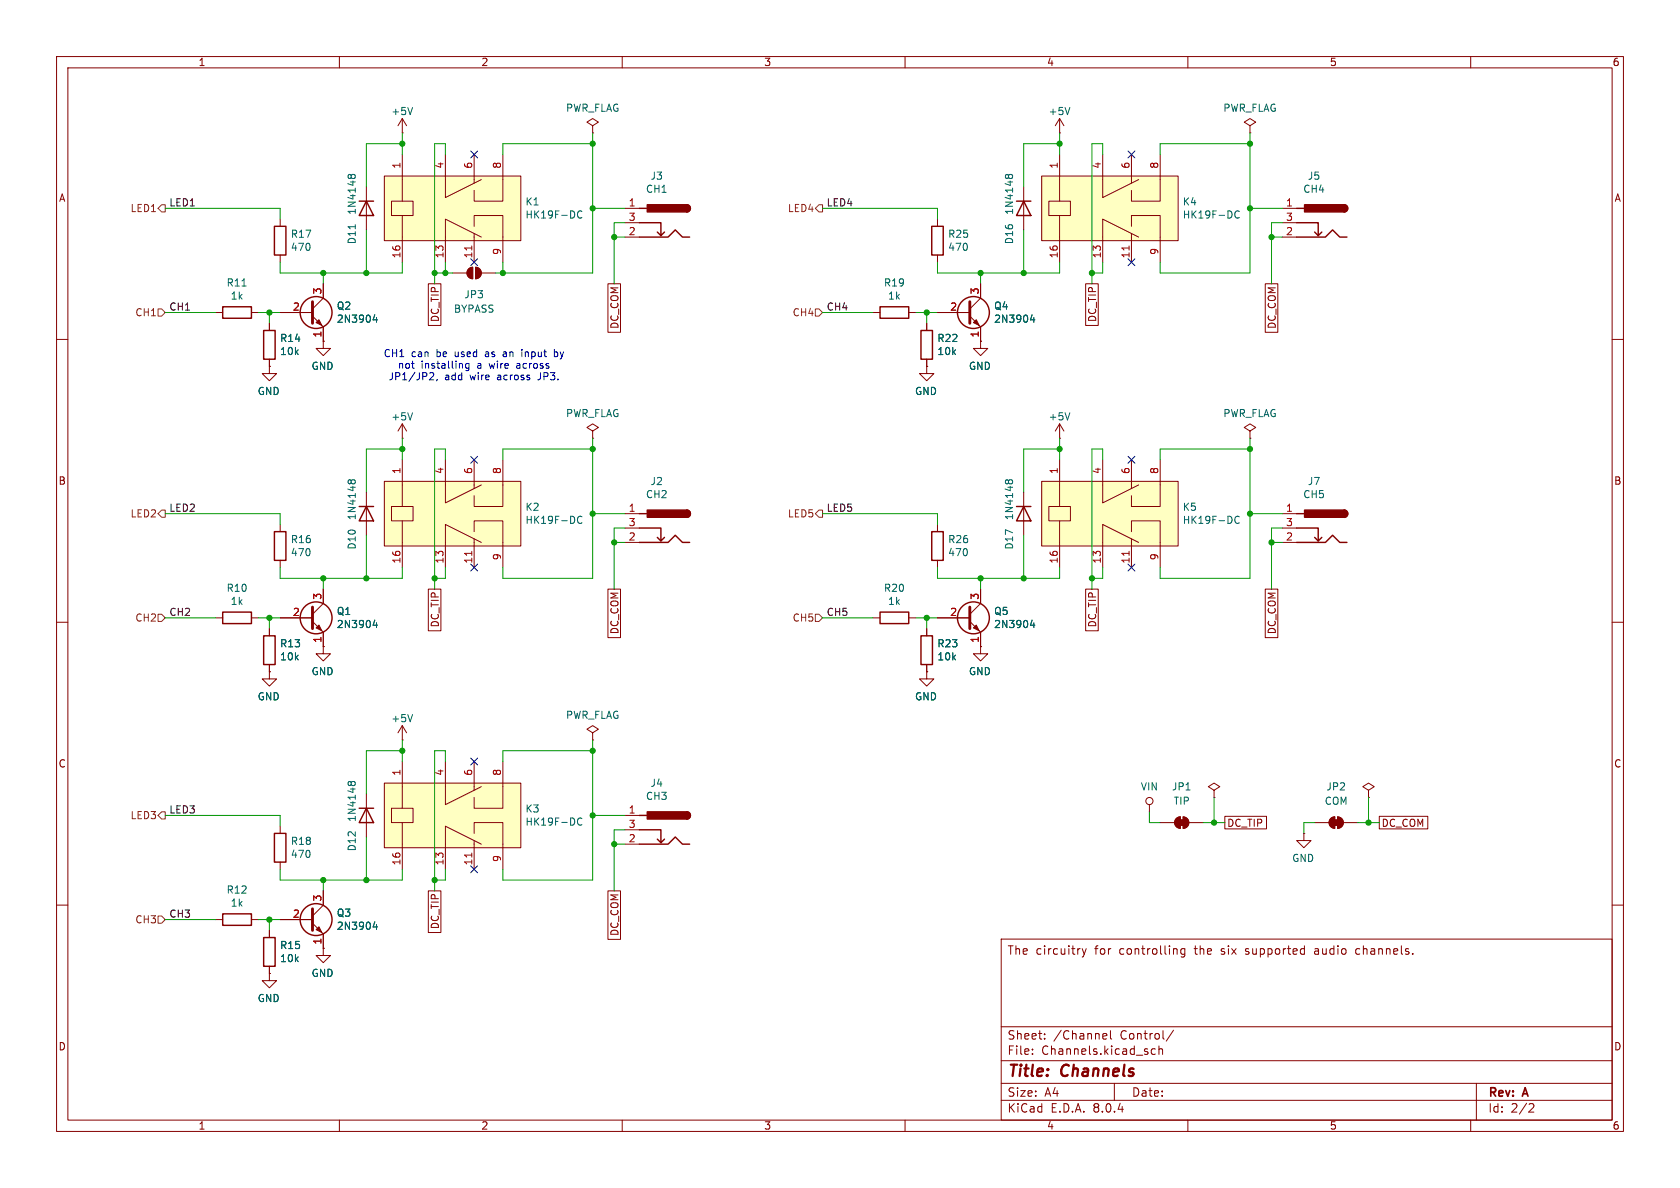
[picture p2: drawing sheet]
<svg xmlns="http://www.w3.org/2000/svg" width="297mm" height="210mm" viewBox="0 0 297 210" stroke-linecap="round" stroke-linejoin="round" font-family="sans-serif">
<g fill="none" stroke="#840000" stroke-width=".18">
<path d="M10 10h277v190h-277zM12 12h273v186h-273zM60 10v2M110 10v2M160 10v2M210 10v2M260 10v2M10 60h2M285 60h2M10 110h2M49.5 109.2h5.7M55.2 109.9l1.9 1.9v2.5"/>
<path d="M57.1 104.1v2.6l-1.9 1.9M285 110h2M10 160h2M285 160h2M57.1 167.6v1.3h-1.2l1.2 1.3 1.3-1.3h-1.3M57.1 167.6h.1M177 166h108v32h-108zM191.3 167.7l.4 1M191.7 168.7l-.2 .4-.2 .1M192 167.7l-.3 1M209.5 167.7v1.2l-.3 .3-.4-.1M209.5 167.8l-.5-.1-.3 .3v.4l.2 .2h.6"/>
<path d="M232.5 168.2v.4M240 167.7l-.3 .3v.4l.3 .3M60 198v2M110 198v2M160 198v2M177 194.5h108M177 191.5h108M177 187.5h108M177 181.5h108M182.5 186.3v.1M182.5 185.5v.1M184.7 183.6v.1"/>
<path d="M184.7 182.8v.1M195.2 182.7l.4 .1 .1 .3-.7 .1M195.6 183.6l-.4 .1M196.3 182.2v1.3l.2 .2M197 191.5v3M204.2 185.5l-.4-.1-.3 .3v.4l.2 .2h.5M204.9 185.5l.2-.1 .4 .1v.9M204.9 184.9v1.5M207.5 182.1l-1.3 2M210 198v2M260 198v2M261 191.5v6.5"/>
<path d="M270.5 195.1l.5 .1 .2 .3-1 1.1h1"/>
</g>
<path d="M55.2 107.3v3.8" fill="none" stroke="#840000" stroke-width=".51"/>
<path d="M55.9 111l.5-.5 .5 1z" fill="#840000" stroke="#840000" stroke-width=".18"/>
<circle cx="55.9" cy="109.2" r="2.82" fill="none" stroke="#840000" stroke-width=".25"/>
<path d="M66.3 109.6l-.3 .9h.7M66.6 110.1v.8" fill="none" stroke="#006464" stroke-width=".18"/>
<path d="M67.9 31.1h24.2v11.4h-24.2z" fill="#ffffc2"/>
<g fill="none" stroke="#840000" stroke-width=".18">
<path d="M67.9 31.1h24.2v11.4h-24.2zM69.2 35.6h3.8v2.5h-3.8zM71.1 27.3v8.3M71.1 38.1v8.3M78.7 27.3v7.6l6.4-3.1M83.8 27.3v5.1M88.9 27.3v8.3h-5.1v-1.9M83.8 40v-1.9h5.1v8.3M83.8 41.3v5.1M85.1 41.9l-6.4-3.2v7.7M165.7 55.2h5.7M171.4 55.9l2 1.9v2.5"/>
<path d="M173.4 50.2v2.5l-2 1.9M104.8 76.2l1-.6-1-.7-1 .7 1 .6v1.3M104.8 77.5h.1M47.6 118.7v1.3h-1.2l1.2 1.3 1.3-1.3h-1.3M47.6 118.7h.1"/>
</g>
<path d="M83.4 43.5v.7" fill="none" stroke="#a90000" stroke-width=".18"/>
<path d="M102.9 37.4a.6 .6 0 0 0-.9 .4 .6 .6 0 0 0 .6 .8l.3-.2M182.5 55.6l-.3 .9h.7M182.8 56.1v.9" fill="none" stroke="#006464" stroke-width=".18"/>
<path d="M171.4 53.3v3.9" fill="none" stroke="#840000" stroke-width=".51"/>
<path d="M172.1 57l.5-.5 .5 1z" fill="#840000" stroke="#840000" stroke-width=".18"/>
<circle cx="172.1" cy="55.2" r="2.82" fill="none" stroke="#840000" stroke-width=".25"/>
<path d="M67.9 138.4h24.2v11.5h-24.2z" fill="#ffffc2"/>
<g fill="none" stroke="#840000" stroke-width=".18">
<path d="M49.5 92.7v1.3M49.5 99.1v1.2M67.9 138.4h24.2v11.5h-24.2zM71.1 134.6v8.3M78.7 134.6v7.6l6.4-3.1M83.8 134.6v5.1M88.9 134.6v8.3h-5.1v-1.9M64.8 140.3v7.7M69.2 142.9h3.8v2.5h-3.8zM71.1 145.4v8.3M83.8 147.3v-1.9h5.1v8.3M83.8 148.6v5.1"/>
<path d="M85.1 149.2l-6.4-3.1v7.6"/>
</g>
<path d="M83.4 150.8v.7" fill="none" stroke="#a90000" stroke-width=".18"/>
<path d="M62.1 138.6l-.1 .2M62.1 138.4l-.3-.3-.1 .1-.2 .2 .1 .4M62.1 138.4l.2-.3 .4 .1 .1 .2-.1 .4M62.1 138.4v.2M62.1 138.6v.2M102.9 144.7a.6 .6 0 0 0-.9 .4 .6 .6 0 0 0 .6 .8l.3-.2" fill="none" stroke="#006464" stroke-width=".18"/>
<path d="M48.5 94h2v5.1h-2zM63.5 142.9h2.5M64.8 142.9l1.2 2.5h-2.5z" fill="none" stroke="#840000" stroke-width=".25"/>
<path d="M67.9 85.1h24.2v11.4h-24.2z" fill="#ffffc2"/>
<g fill="none" stroke="#840000" stroke-width=".18">
<path d="M49.5 38.7v1.3M221 22.2l1-.6-1-.6-1 .6 1 .6v1.3M221 23.5h.1M38.1 55.2h1.3M44.4 55.2h1.3M47.6 57.2v1.2M49.5 55.2h5.7M49.5 45.1v1.3M55.2 55.9l1.9 1.9v2.5M57.1 50.2v2.5l-1.9 1.9M80 48.3h2.5M82.8 47.5l.8-.3v2.1a1.02 1.02 0 0 1-1-.7 1.02 1.02 0 0 1 .2-1.1z"/>
<path d="M84.1 47.2a1.02 1.02 0 0 1 1 1.1 1.02 1.02 0 0 1-1 1zM85.1 48.3h2.5M163.8 57.2v1.2M47.6 63.5v1.3M57.1 60.3v1.3h-1.2l1.2 1.3 1.3-1.3h-1.3M57.1 60.3h.1M71.1 77.5h.1M71.1 74.9v2.6M71.1 74.9l-.7 1.3M71.1 74.9l.8 1.3M163.8 64.8v1.2h-1.2l1.2 1.3 1.3-1.3h-1.3M163.8 64.8h.1"/>
<path d="M163.8 63.5v1.3M173.4 60.3v1.3h-1.3l1.3 1.3 1.2-1.3h-1.2M173.4 60.3h.1M221 76.2l1-.6-1-.7-1 .7 1 .6v1.3M221 77.5h.1M67.9 85.1h24.2v11.4h-24.2zM69.2 89.5h3.8v2.6h-3.8zM71.1 81.3v8.2M71.1 92.1v8.2M78.7 81.3v7.6l6.4-3.2M83.8 94v-1.9h5.1v8.2M83.8 81.3v5.1"/>
<path d="M83.8 95.3v5M85.1 95.9l-6.4-3.2v7.6M88.9 81.3v8.2h-5.1v-1.9M165.7 92.7v1.3M165.7 99.1v1.2M226.7 90.8h2.5M226.7 95.9h2.5M226.7 93.3h2.5M71.1 130.8h.1M71.1 128.3v2.5M71.1 128.3l-.7 1.2M71.1 128.3l.8 1.2"/>
<path d="M104.8 129.5l1-.6-1-.6-1 .6 1 .6v1.3M104.8 130.8h.1M49.5 146.1v1.2M49.5 152.4v1.3M110.5 144.1h2.5M110.5 149.2h2.5M110.5 146.7h2.5M205.1 145.4h2.5M207.9 144.7l.8-.3v2a1.01 1.01 0 0 1-1-.6 1.01 1.01 0 0 1 .2-1.1zM209.2 144.4a1.01 1.01 0 0 1 1 1 1.01 1.01 0 0 1-1 1zM210.2 145.4h2.5M47.6 172.1v1.3h-1.2l1.2 1.2 1.3-1.2h-1.3"/>
<path d="M47.6 172.1h.1M47.6 164.5v1.2M47.6 170.8v1.3"/>
</g>
<path d="M83.4 97.5v.7" fill="none" stroke="#a90000" stroke-width=".18"/>
<path d="M42.8 50.6h.7M66.3 55.6l-.3 .9h.7M66.6 56.1v.9M72.9 73l-.4 1.2M102.9 91.4a.6 .6 0 0 0-.9 .4 .6 .6 0 0 0 .6 .7l.3-.1M72.9 126.3l-.4 1.3" fill="none" stroke="#006464" stroke-width=".18"/>
<g fill="none" stroke="#840000" stroke-width=".25">
<path d="M39.4 54.2h5v2.1h-5zM46.6 58.4h2v5.1h-2zM48.5 40h2v5.1h-2zM162.8 58.4h2v5.1h-2zM164.7 94h2.1v5.1h-2.1zM229.2 93.3h3.8v2.3l.7-.6M229.2 95.9h5.1l1.3-1.3 1.3 1.3h1.2M229.2 90.8h1.3M232.4 95l.6 .6M237.6 90.2a.64 .64 0 0 1 .7 .6 .64 .64 0 0 1-.7 .6M48.5 147.3h2v5.1h-2zM113 146.7h3.8v2.3l.7-.7"/>
<path d="M113 149.2h5.1l1.3-1.2 1.2 1.2h1.3M113 144.1h1.3M116.2 148.3l.6 .7M121.4 143.5a.64 .64 0 0 1 .7 .6 .64 .64 0 0 1-.7 .7M46.6 165.7h2v5.1h-2z"/>
<circle cx="55.9" cy="55.2" r="2.82"/>
</g>
<g fill="#840000" stroke="#840000" stroke-width=".25">
<path d="M121.4 143.5a.64 .64 0 0 1 .7 .6 .64 .64 0 0 1-.7 .7z"/>
<path d="M114.4 143.5h7v1.3h-7z"/>
<path d="M237.6 90.2a.64 .64 0 0 1 .7 .6 .64 .64 0 0 1-.7 .6z"/>
<path d="M230.6 90.2h7v1.2h-7z"/>
</g>
<path d="M55.2 53.3v3.9" fill="none" stroke="#840000" stroke-width=".51"/>
<g fill="#840000" stroke="#840000" stroke-width=".18">
<path d="M55.9 57l.5-.5 .5 1z"/>
<path d="M208.4 144.9h1v1h-1z"/>
<path d="M207.9 144.7l.8-.3v2a1.01 1.01 0 0 1-1-.6 1.01 1.01 0 0 1 .2-1.1z"/>
<path d="M209.2 144.4a1.01 1.01 0 0 1 1 1 1.01 1.01 0 0 1-1 1z"/>
<path d="M82.8 47.5l.8-.3v2.1a1.02 1.02 0 0 1-1-.7 1.02 1.02 0 0 1 .2-1.1z"/>
<path d="M84.1 47.2a1.02 1.02 0 0 1 1 1.1 1.02 1.02 0 0 1-1 1z"/>
</g>
<path d="M184.1 85.1h24.2v11.4h-24.2z" fill="#ffffc2"/>
<g fill="none" stroke="#840000" stroke-width=".18">
<path d="M187.3 77.5h.1M187.3 74.9v2.6M187.3 74.9l-.7 1.3M187.3 74.9l.8 1.3M184.1 85.1h24.2v11.4h-24.2zM185.4 89.5h3.8v2.6h-3.8zM187.3 81.3v8.2M187.3 92.1v8.2M194.9 81.3v7.6l6.4-3.2M200 94v-1.9h5.1v8.2M200 81.3v5.1M200 95.3v5"/>
<path d="M201.3 95.9l-6.4-3.2v7.6M205.1 81.3v8.2h-5.1v-1.9M38.1 109.2h1.3M44.4 109.2h1.3"/>
</g>
<path d="M199.6 97.5v.7" fill="none" stroke="#a90000" stroke-width=".18"/>
<path d="M189.1 73l-.4 1.2M219.1 91.4a.6 .6 0 0 0-.9 .4 .6 .6 0 0 0 .6 .7l.3-.1" fill="none" stroke="#006464" stroke-width=".18"/>
<path d="M39.4 108.2h5v2h-5z" fill="none" stroke="#840000" stroke-width=".25"/>
<path d="M184.1 31.1h24.2v11.4h-24.2z" fill="#ffffc2"/>
<g fill="none" stroke="#840000" stroke-width=".18">
<path d="M64.8 33v7.6M71.1 23.5h.1M71.1 21l-.7 1.2M71.1 21v2.5M71.1 21l.8 1.2M104.8 22.2l1-.6-1-.6-1 .6 1 .6v1.3M104.8 23.5h.1M110.5 36.8h2.5M110.5 39.4h2.5M165.7 38.7v1.3M181 33v7.6M184.1 31.1h24.2v11.4h-24.2z"/>
<path d="M185.4 35.6h3.8v2.5h-3.8zM187.3 23.5h.1M187.3 21v2.5M187.3 27.3v8.3M187.3 38.1v8.3M187.3 21l-.7 1.2M187.3 21l.8 1.2M194.9 27.3v7.6l6.4-3.1M200 27.3v5.1M205.1 27.3v8.3h-5.1v-1.9M226.7 36.8h2.5M226.7 39.4h2.5"/>
<path d="M47.6 57.2v1.2M49.5 55.2h5.7M57.1 50.2v2.5M57.1 57.8v2.5M75.7 50.2h2.2v7.3h-2.2zM107.5 50.2h2.2v8.5h-2.2zM110.5 41.9h2.5M154.3 55.2h1.3M160.7 55.2h1.2M163.8 57.2v1.2M165.7 55.2h5.7M165.7 45.1v1.3"/>
<path d="M173.4 50.2v2.5M173.4 57.8v2.5M191.9 50.2h2.3v7.3h-2.3zM200 40v-1.9h5.1v8.3M200 41.3v5.1M201.3 41.9l-6.4-3.2v7.7M223.7 50.2h2.2v8.5h-2.2zM226.7 41.9h2.5M47.6 64.8v1.2h-1.2l1.2 1.3 1.3-1.3h-1.3M47.6 64.8h.1M47.6 63.5v1.3M57.1 60.3h.1"/>
<path d="M163.8 64.8h.1M163.8 63.5v1.3M173.4 60.3h.1M64.8 87v7.6M110.5 90.8h2.5M110.5 95.9h2.5M110.5 93.3h2.5M181 87v7.6M47.6 118.7h.1M47.6 111.1v1.3M47.6 117.5v1.2M49.5 109.2h5.7"/>
<path d="M57.1 114.3v1.3h-1.2l1.2 1.2 1.3-1.2h-1.3M57.1 114.3h.1M57.1 104.1v2.6M57.1 111.8v2.5M75.7 104.1h2.2v7.4h-2.2zM107.5 104.1h2.2v8.6h-2.2zM154.3 109.2h1.3M160.7 109.2h1.2M163.8 118.7v1.3h-1.2l1.2 1.3 1.3-1.3h-1.3M163.8 118.7h.1M163.8 111.1v1.3M163.8 117.5v1.2"/>
<path d="M165.7 109.2h5.7M171.4 109.9l2 1.9v2.5M173.4 114.3v1.3h-1.3l1.3 1.2 1.2-1.2h-1.2M173.4 114.3h.1M173.4 104.1v2.6l-2 1.9M191.9 104.1h2.3v7.4h-2.3zM223.7 104.1h2.2v8.6h-2.2zM214.6 139.7l1-.6-1-.7-1 .7 1 .6v1.3M241.9 139.7l1.1-.6-1.1-.7-1 .7 1 .6v1.3M57.1 157.5v2.5l-1.9 1.9M75.7 157.5h2.2v7.3h-2.2zM107.5 157.5h2.2v8.6h-2.2z"/>
<path d="M203.2 142.2v1.3M214.6 141h.1M216.5 144.3h7.4v2.2h-7.4zM230.5 147.3v1.3h-1.3l1.3 1.3 1.3-1.3h-1.3M230.5 147.3h.1M232.4 145.4h2.5M235.3 144.7l.7-.3v2a1.01 1.01 0 0 1-1-.6 1.01 1.01 0 0 1 .3-1.1zM236.5 144.4a1.01 1.01 0 0 1 1 1 1.01 1.01 0 0 1-1 1zM237.5 145.4h2.5M241.9 141h.1M243.8 144.3h8.6v2.2h-8.6zM38.1 162.6h1.3"/>
<path d="M44.4 162.6h1.3M47.6 172.1h.1M47.6 164.5v1.2M47.6 170.8v1.3M49.5 162.6h5.7M55.2 163.2l1.9 1.9v2.5M57.1 167.6h.1"/>
<circle cx="203.2" cy="141.6" r=".63"/>
</g>
<path d="M199.6 43.5v.7" fill="none" stroke="#a90000" stroke-width=".18"/>
<g fill="none" stroke="#006464" stroke-width=".18">
<path d="M72.9 19l-.4 1.3M189.1 19l-.4 1.3M62.1 31.1l-.3-.3-.1 .1-.2 .2 .1 .3M62.1 31.1l.2-.3 .4 .1 .1 .2-.1 .3M62.1 31.3l-.1 .1M62.1 31.1v.2M62.1 31.3v.1M62.8 39.7v.7M178.3 31.3l-.1 .1M178.3 31.1l-.3-.3-.1 .1-.2 .2 .1 .3M178.3 31.1l.2-.3 .4 .1 .1 .2v.3M178.3 31.1v.2"/>
<path d="M178.3 31.3v.1M219.1 37.4a.6 .6 0 0 0-.9 .4 .6 .6 0 0 0 .6 .8l.3-.2M66.3 55.6l-.3 .9h.7M66.6 56.1v.9M182.5 55.6l-.3 .9h.7M182.8 56.1v.9M62.1 85l.2-.2 .4 .1 .1 .1-.1 .4M62.1 85l-.3-.2-.1 .1-.2 .1 .1 .4M62.1 85v.3M62.1 85.3l-.1 .1M62.1 85.3v.1M178.3 85l-.3-.2-.1 .1-.2 .1 .1 .4"/>
<path d="M178.3 85v.3M178.3 85l.2-.2 .4 .1 .1 .1v.4M178.3 85.3l-.1 .1M178.3 85.3v.1M66.3 109.6l-.3 .9h.7M66.6 110.1v.8M182.5 109.6l-.3 .9h.7M182.8 110.1v.8M66.3 163l-.3 .9h.7M66.6 163.4v.9"/>
</g>
<g fill="none" stroke="#840000" stroke-width=".25">
<path d="M63.5 35.6h2.5M64.8 35.6l1.2 2.5h-2.5zM113 39.4h3.8v2.3l.7-.7M113 36.8h1.3M121.4 36.2a.64 .64 0 0 1 .6 .6 .64 .64 0 0 1-.6 .7M179.7 35.6h2.5M181 35.6l1.2 2.5h-2.5zM229.2 39.4h3.8v2.3l.7-.7M229.2 36.8h1.3M237.6 36.2a.64 .64 0 0 1 .7 .6 .64 .64 0 0 1-.7 .7M113 41.9h5.1l1.3-1.3 1.2 1.3h1.3M116.2 41l.6 .7"/>
<path d="M155.6 54.2h5.1v2.1h-5.1zM164.7 40h2.1v5.1h-2.1zM229.2 41.9h5.1l1.3-1.3 1.3 1.3h1.2M232.4 41l.6 .7M63.5 89.5h2.5M64.8 89.5l1.2 2.6h-2.5zM113 93.3h3.8v2.3l.7-.6M113 95.9h5.1l1.3-1.3 1.2 1.3h1.3M113 90.8h1.3M116.2 95l.6 .6M121.4 90.2a.64 .64 0 0 1 .7 .6 .64 .64 0 0 1-.7 .6M179.7 89.5h2.5"/>
<path d="M181 89.5l1.2 2.6h-2.5zM46.6 112.4h2v5.1h-2zM155.6 108.2h5.1v2h-5.1zM162.8 112.4h2v5.1h-2zM39.4 161.5h5v2.1h-5z"/>
<circle cx="172.1" cy="109.2" r="2.82"/>
<circle cx="55.9" cy="162.6" r="2.82"/>
</g>
<g fill="#840000" stroke="#840000" stroke-width=".25">
<path d="M237.6 36.2a.64 .64 0 0 1 .7 .6 .64 .64 0 0 1-.7 .7z"/>
<path d="M230.6 36.2h7v1.3h-7z"/>
<path d="M121.4 90.2a.64 .64 0 0 1 .7 .6 .64 .64 0 0 1-.7 .6z"/>
<path d="M114.4 90.2h7v1.2h-7z"/>
<path d="M121.4 36.2a.64 .64 0 0 1 .6 .6 .64 .64 0 0 1-.6 .7z"/>
<path d="M114.4 36.2h7v1.3h-7z"/>
</g>
<path d="M171.4 107.3v3.8M55.2 160.7v3.8" fill="none" stroke="#840000" stroke-width=".51"/>
<g fill="#840000" stroke="#840000" stroke-width=".18">
<path d="M55.9 164.3l.5-.5 .5 1z"/>
<path d="M235.7 144.9h1v1h-1z"/>
<path d="M235.3 144.7l.7-.3v2a1.01 1.01 0 0 1-1-.6 1.01 1.01 0 0 1 .3-1.1z"/>
<path d="M236.5 144.4a1.01 1.01 0 0 1 1 1 1.01 1.01 0 0 1-1 1z"/>
<path d="M172.1 111l.5-.5 .5 1z"/>
</g>
<path d="M27.9 36.8l.7-.6h.6v1.3h-.6zM144.8 36.2h.6v1.3h-.6l-.7-.7zM27.9 54.6h.7l.6 .6-.6 .7h-.7zM144.1 54.6h.7l.6 .6-.6 .7h-.7zM27.9 90.8l.7-.6h.6v1.2h-.6zM144.8 90.2h.6v1.2h-.6l-.7-.6zM27.9 108.6h.7l.6 .6-.6 .7h-.7zM144.1 108.6h.7l.6 .6-.6 .7h-.7zM28.6 143.5h.6v1.3h-.6l-.7-.7zM27.9 161.9h.7l.6 .7-.6 .6h-.7z" fill="none" stroke="#725600" stroke-width=".18"/>
<path d="M76.7 66.2l-.8 .9h.8M77.3 67.1l-.1 .2M82.9 64.3v1l-.2 .2h-.3M82.9 64.3h-.4l-.2 .2 .1 .5h.5M89.1 62.2l-.1 .1M89.1 62.6l-.2 .2 .2 .3M92.3 61.8v.1M92.3 62.2v.9M98 61.8v1.3M98 62.3l.4-.1 .1 .1M98.5 62.9l-.1 .2-.4-.1" fill="none" stroke="#0000c2" stroke-width=".18"/>
<g fill="none" stroke="#009600" stroke-width=".18">
<path d="M29.2 36.8h20.3v1.9M71.1 25.4h-6.3v7.6M71.1 23.5v3.8M78.7 27.3v-1.9h-1.9v24.8M104.8 23.5v24.8h-17.2M104.8 36.8h5.7M104.8 25.4h-15.9v1.9M110.5 39.4h-1.9v10.8M145.4 36.8h20.3v1.9M187.3 23.5v3.8M187.3 25.4h-6.3v7.6M194.9 27.3v-1.9h-1.9v24.8"/>
<path d="M221 23.5v24.8h-15.9v-1.9M221 36.8h5.7M221 25.4h-15.9v1.9M226.7 39.4h-1.9v10.8M29.2 55.2h8.9M45.7 55.2h3.8M47.6 55.2v2M49.5 46.4v1.9h21.6v-1.9M57.1 48.3v1.9M64.8 40.6v7.7M76.8 48.3h3.2M78.7 46.4v1.9"/>
<path d="M88.9 46.4v1.9M108.6 41.9h1.9M145.4 55.2h8.9M161.9 55.2h3.8M163.8 55.2v2M165.7 46.4v1.9h21.6v-1.9M173.4 48.3v1.9M181 40.6v7.7M194.9 46.4v1.9h-1.9M224.8 41.9h1.9M71.1 79.4h-6.3v7.6M71.1 77.5v3.8"/>
<path d="M104.8 79.4h-15.9v1.9M104.8 77.5v24.7h-15.9v-1.9M187.3 79.4h-6.3v7.6M187.3 77.5v3.8M221 79.4h-15.9v1.9M221 77.5v24.7h-15.9v-1.9M29.2 90.8h20.3v1.9M64.8 94.6v7.6M78.7 81.3v-1.9h-1.9v24.7M104.8 90.8h5.7M108.6 95.9h1.9M110.5 93.3h-1.9v10.8"/>
<path d="M145.4 90.8h20.3v1.9M181 94.6v7.6M194.9 81.3v-1.9h-1.9v24.7M221 90.8h5.7M224.8 95.9h1.9M226.7 93.3h-1.9v10.8M29.2 109.2h8.9M45.7 109.2h3.8M47.6 109.2v1.9M49.5 100.3v1.9h21.6v-1.9M57.1 102.2v1.9M78.7 100.3v1.9h-1.9"/>
<path d="M145.4 109.2h8.9M161.9 109.2h3.8M163.8 109.2v1.9M165.7 100.3v1.9h21.6v-1.9M173.4 102.2v1.9M194.9 100.3v1.9h-1.9M71.1 132.7h-6.3v7.6M71.1 130.8v3.8M78.7 134.6v-1.9h-1.9v24.8M104.8 130.8v24.8h-15.9v-1.9M104.8 132.7h-15.9v1.9M29.2 144.1h20.3v2"/>
<path d="M49.5 153.7v1.9h21.6v-1.9M57.1 155.6v1.9M64.8 148v7.6M78.7 153.7v1.9h-1.9M104.8 144.1h5.7M108.6 149.2h1.9M110.5 146.7h-1.9v10.8M203.2 143.5v1.9h1.9M212.7 145.4h3.8M214.6 141v4.4M232.4 145.4h-1.9v1.9M240 145.4h3.8"/>
<path d="M241.9 141v4.4M29.2 162.6h8.9M45.7 162.6h3.8M47.6 162.6v1.9"/>
</g>
<g fill="none" stroke="#000084" stroke-width=".18">
<path d="M83.2 26.7l1.2 1.2M84.4 26.7l-1.2 1.2M199.4 26.7l1.2 1.2M200.6 26.7l-1.2 1.2M83.2 45.7l1.2 1.3M84.4 45.7l-1.2 1.3M199.4 45.7l1.2 1.3M200.6 45.7l-1.2 1.3M83.2 80.7l1.2 1.2M83.2 99.7l1.2 1.2M84.4 80.7l-1.2 1.2M84.4 99.7l-1.2 1.2"/>
<path d="M199.4 80.7l1.2 1.2M199.4 99.7l1.2 1.2M200.6 80.7l-1.2 1.2M200.6 99.7l-1.2 1.2M83.2 134l1.2 1.2M84.4 134l-1.2 1.2M83.2 153.1l1.2 1.2M84.4 153.1l-1.2 1.2"/>
</g>
<g fill="#009600" stroke="#009600" stroke-width=".18">
<circle cx="104.8" cy="90.8" r=".46"/>
<circle cx="104.8" cy="79.4" r=".46"/>
<circle cx="71.1" cy="132.7" r=".46"/>
<circle cx="108.6" cy="95.9" r=".46"/>
<circle cx="64.8" cy="48.3" r=".46"/>
<circle cx="88.9" cy="48.3" r=".46"/>
<circle cx="76.8" cy="48.3" r=".46"/>
<circle cx="78.7" cy="48.3" r=".46"/>
<circle cx="71.1" cy="25.4" r=".46"/>
<circle cx="47.6" cy="162.6" r=".46"/>
<circle cx="47.6" cy="109.2" r=".46"/>
<circle cx="64.8" cy="155.6" r=".46"/>
<circle cx="57.1" cy="155.6" r=".46"/>
<circle cx="47.6" cy="55.2" r=".46"/>
<circle cx="57.1" cy="48.3" r=".46"/>
<circle cx="71.1" cy="79.4" r=".46"/>
<circle cx="64.8" cy="102.2" r=".46"/>
<circle cx="76.8" cy="102.2" r=".46"/>
<circle cx="57.1" cy="102.2" r=".46"/>
<circle cx="104.8" cy="132.7" r=".46"/>
<circle cx="104.8" cy="144.1" r=".46"/>
<circle cx="108.6" cy="149.2" r=".46"/>
<circle cx="76.8" cy="155.6" r=".46"/>
<circle cx="181" cy="102.2" r=".46"/>
<circle cx="173.4" cy="102.2" r=".46"/>
<circle cx="163.8" cy="109.2" r=".46"/>
<circle cx="193" cy="102.2" r=".46"/>
<circle cx="187.3" cy="79.4" r=".46"/>
<circle cx="104.8" cy="36.8" r=".46"/>
<circle cx="104.8" cy="25.4" r=".46"/>
<circle cx="181" cy="48.3" r=".46"/>
<circle cx="187.3" cy="25.4" r=".46"/>
<circle cx="108.6" cy="41.9" r=".46"/>
<circle cx="193" cy="48.3" r=".46"/>
<circle cx="163.8" cy="55.2" r=".46"/>
<circle cx="224.8" cy="95.9" r=".46"/>
<circle cx="221" cy="90.8" r=".46"/>
<circle cx="221" cy="79.4" r=".46"/>
<circle cx="221" cy="36.8" r=".46"/>
<circle cx="221" cy="25.4" r=".46"/>
<circle cx="224.8" cy="41.9" r=".46"/>
<circle cx="173.4" cy="48.3" r=".46"/>
<circle cx="214.6" cy="145.4" r=".46"/>
<circle cx="241.9" cy="145.4" r=".46"/>
</g>
<g font-size="2.8" fill="#840000">
<text x="178" y="190.9">Title:</text>
<text x="187.7" y="190.9">Channels</text>
</g>
<g font-size="2.1" fill="#840000">
<text x="178" y="169">The</text>
<text x="183.1" y="169">circuitry</text>
<text x="193.6" y="169">for</text>
<text x="198" y="169">controlling</text>
<text x="211.5" y="169">the</text>
<text x="216.3" y="169">six</text>
<text x="220.7" y="169">supported</text>
<text x="233.1" y="169">audio</text>
<text x="240.5" y="169">channels.</text>
<text x="178" y="184">Sheet:</text>
<text x="186.2" y="184">/Channel</text>
<text x="198.1" y="184">Control/</text>
<text x="178" y="186.7">File:</text>
<text x="184.1" y="186.7">Channels.kicad_sch</text>
<text x="178" y="196.9">KiCad</text>
<text x="178" y="194.1">Size:</text>
<text x="184.7" y="194.1">A4</text>
<text x="185.7" y="196.9">E.D.A.</text>
<text x="193.3" y="196.9">8.0.4</text>
<text x="200" y="194.1">Date:</text>
<text x="263" y="194.3">Rev:</text>
<text x="263" y="196.9">Id:</text>
<text x="267.1" y="196.9">2/2</text>
<text x="269.4" y="194.3">A</text>
</g>
<g font-size="1.8" fill="#840000">
<text x="35" y="11.9">1</text>
<text x="85" y="11.9">2</text>
<text x="135" y="11.9">3</text>
<text x="185" y="11.9">4</text>
<text x="235" y="11.9">5</text>
<text x="285" y="11.9">6</text>
<text x="10.3" y="35.9">A</text>
<text x="285.3" y="35.9">A</text>
<text x="77.8" y="57" transform="rotate(-90 77.8 57)">DC_TIP</text>
<text x="109.5" y="58.2" transform="rotate(-90 109.5 58.2)">DC_COM</text>
<text x="194" y="57" transform="rotate(-90 194 57)">DC_TIP</text>
<text x="225.7" y="58.2" transform="rotate(-90 225.7 58.2)">DC_COM</text>
<text x="10.3" y="85.9">B</text>
<text x="285.3" y="85.9">B</text>
<text x="77.8" y="111" transform="rotate(-90 77.8 111)">DC_TIP</text>
<text x="109.5" y="112.2" transform="rotate(-90 109.5 112.2)">DC_COM</text>
<text x="194" y="111" transform="rotate(-90 194 111)">DC_TIP</text>
<text x="225.7" y="112.2" transform="rotate(-90 225.7 112.2)">DC_COM</text>
<text x="10.3" y="135.9">C</text>
<text x="285.3" y="135.9">C</text>
<text x="216.9" y="146.4">DC_TIP</text>
<text x="244.2" y="146.4">DC_COM</text>
<text x="77.8" y="164.4" transform="rotate(-90 77.8 164.4)">DC_TIP</text>
<text x="109.5" y="165.6" transform="rotate(-90 109.5 165.6)">DC_COM</text>
<text x="10.3" y="185.9">D</text>
<text x="285.3" y="185.9">D</text>
<text x="35" y="199.9">1</text>
<text x="85" y="199.9">2</text>
<text x="135" y="199.9">3</text>
<text x="185" y="199.9">4</text>
<text x="235" y="199.9">5</text>
<text x="285" y="199.9">6</text>
</g>
<g font-size="1.8" fill="#006464">
<text x="69.1" y="20.5">+5V</text>
<text x="100" y="20">PWR_FLAG</text>
<text x="185.3" y="20.5">+5V</text>
<text x="216.2" y="20">PWR_FLAG</text>
<text x="114.1" y="34.3">CH1</text>
<text x="114.9" y="32">J3</text>
<text x="230.3" y="34.3">CH4</text>
<text x="231.1" y="32">J5</text>
<text x="63.1" y="38.1" transform="rotate(-90 63.1 38.1)">1N4148</text>
<text x="92.8" y="36.5">K1</text>
<text x="92.8" y="38.8">HK19F-DC</text>
<text x="179.3" y="38.1" transform="rotate(-90 179.3 38.1)">1N4148</text>
<text x="209" y="36.5">K4</text>
<text x="209" y="38.8">HK19F-DC</text>
<text x="51.3" y="44.6">470</text>
<text x="51.3" y="42.2">R17</text>
<text x="63.1" y="43.3" transform="rotate(-90 63.1 43.3)">D11</text>
<text x="167.5" y="44.6">470</text>
<text x="167.5" y="42.2">R25</text>
<text x="179.3" y="43.3" transform="rotate(-90 179.3 43.3)">D16</text>
<text x="40" y="50.9">R11</text>
<text x="40.7" y="53.2">1k</text>
<text x="82" y="52.9">JP3</text>
<text x="156.2" y="50.9">R19</text>
<text x="156.9" y="53.2">1k</text>
<text x="59.4" y="54.9">Q2</text>
<text x="59.4" y="57.3">2N3904</text>
<text x="80.2" y="55.5">BYPASS</text>
<text x="175.7" y="54.9">Q4</text>
<text x="175.7" y="57.3">2N3904</text>
<text x="49.4" y="63">10k</text>
<text x="49.4" y="60.7">R14</text>
<text x="55" y="65.6">GND</text>
<text x="165.6" y="63">10k</text>
<text x="165.6" y="60.7">R22</text>
<text x="171.2" y="65.6">GND</text>
<text x="45.5" y="70">GND</text>
<text x="161.7" y="70">GND</text>
<text x="69.1" y="74.5">+5V</text>
<text x="100" y="73.9">PWR_FLAG</text>
<text x="185.3" y="74.5">+5V</text>
<text x="216.2" y="73.9">PWR_FLAG</text>
<text x="114.1" y="88.3">CH2</text>
<text x="114.9" y="86">J2</text>
<text x="230.3" y="88.3">CH5</text>
<text x="231.1" y="86">J7</text>
<text x="63.1" y="92" transform="rotate(-90 63.1 92)">1N4148</text>
<text x="92.8" y="90.5">K2</text>
<text x="92.8" y="92.8">HK19F-DC</text>
<text x="179.3" y="92" transform="rotate(-90 179.3 92)">1N4148</text>
<text x="209" y="90.5">K5</text>
<text x="209" y="92.8">HK19F-DC</text>
<text x="51.3" y="98.5">470</text>
<text x="51.3" y="96.2">R16</text>
<text x="63.1" y="97.2" transform="rotate(-90 63.1 97.2)">D10</text>
<text x="167.5" y="98.5">470</text>
<text x="167.5" y="96.2">R26</text>
<text x="179.3" y="97.2" transform="rotate(-90 179.3 97.2)">D17</text>
<text x="40" y="104.8">R10</text>
<text x="40.7" y="107.1">1k</text>
<text x="156.2" y="104.8">R20</text>
<text x="156.9" y="107.1">1k</text>
<text x="59.4" y="108.9">Q1</text>
<text x="59.4" y="111.2">2N3904</text>
<text x="175.7" y="108.9">Q5</text>
<text x="175.7" y="111.2">2N3904</text>
<text x="49.4" y="116.9">10k</text>
<text x="49.4" y="114.6">R13</text>
<text x="55" y="119.6">GND</text>
<text x="165.6" y="116.9">10k</text>
<text x="165.6" y="114.6">R23</text>
<text x="171.2" y="119.6">GND</text>
<text x="45.5" y="124">GND</text>
<text x="161.7" y="124">GND</text>
<text x="69.1" y="127.9">+5V</text>
<text x="100" y="127.3">PWR_FLAG</text>
<text x="92.8" y="143.8">K3</text>
<text x="114.1" y="141.6">CH3</text>
<text x="114.9" y="139.3">J4</text>
<text x="201.6" y="139.9">VIN</text>
<text x="207.1" y="139.9">JP1</text>
<text x="207.4" y="142.5">TIP</text>
<text x="234.1" y="142.5">COM</text>
<text x="234.4" y="139.9">JP2</text>
<text x="51.3" y="149.6">R18</text>
<text x="63.1" y="145.4" transform="rotate(-90 63.1 145.4)">1N4148</text>
<text x="92.8" y="146.2">HK19F-DC</text>
<text x="51.3" y="151.9">470</text>
<text x="63.1" y="150.6" transform="rotate(-90 63.1 150.6)">D12</text>
<text x="228.3" y="152.6">GND</text>
<text x="40" y="158.2">R12</text>
<text x="40.7" y="160.5">1k</text>
<text x="49.4" y="168">R15</text>
<text x="59.4" y="162.3">Q3</text>
<text x="59.4" y="164.6">2N3904</text>
<text x="49.4" y="170.3">10k</text>
<text x="55" y="172.9">GND</text>
<text x="45.5" y="177.3">GND</text>
</g>
<g font-size="1.8" fill="#a90000">
<text x="70.9" y="29.9" transform="rotate(-90 70.9 29.9)">1</text>
<text x="78.5" y="29.9" transform="rotate(-90 78.5 29.9)">4</text>
<text x="83.6" y="29.9" transform="rotate(-90 83.6 29.9)">6</text>
<text x="88.6" y="29.9" transform="rotate(-90 88.6 29.9)">8</text>
<text x="187.1" y="29.9" transform="rotate(-90 187.1 29.9)">1</text>
<text x="194.7" y="29.9" transform="rotate(-90 194.7 29.9)">4</text>
<text x="199.8" y="29.9" transform="rotate(-90 199.8 29.9)">6</text>
<text x="204.9" y="29.9" transform="rotate(-90 204.9 29.9)">8</text>
<text x="111.1" y="36.6">1</text>
<text x="111.1" y="41.7">2</text>
<text x="111.1" y="39.1">3</text>
<text x="227.3" y="36.6">1</text>
<text x="227.3" y="41.7">2</text>
<text x="227.3" y="39.1">3</text>
<text x="70.9" y="45.8" transform="rotate(-90 70.9 45.8)">16</text>
<text x="78.5" y="45.8" transform="rotate(-90 78.5 45.8)">13</text>
<text x="83.6" y="45.8" transform="rotate(-90 83.6 45.8)">11</text>
<text x="88.6" y="45.2" transform="rotate(-90 88.6 45.2)">9</text>
<text x="187.1" y="45.8" transform="rotate(-90 187.1 45.8)">16</text>
<text x="194.7" y="45.8" transform="rotate(-90 194.7 45.8)">13</text>
<text x="199.8" y="45.8" transform="rotate(-90 199.8 45.8)">11</text>
<text x="204.9" y="45.2" transform="rotate(-90 204.9 45.2)">9</text>
<text x="56.9" y="52.1" transform="rotate(-90 56.9 52.1)">3</text>
<text x="173.1" y="52.1" transform="rotate(-90 173.1 52.1)">3</text>
<text x="51.7" y="55">2</text>
<text x="56.9" y="59.8" transform="rotate(-90 56.9 59.8)">1</text>
<text x="167.9" y="55">2</text>
<text x="173.1" y="59.8" transform="rotate(-90 173.1 59.8)">1</text>
<text x="70.9" y="83.9" transform="rotate(-90 70.9 83.9)">1</text>
<text x="78.5" y="83.9" transform="rotate(-90 78.5 83.9)">4</text>
<text x="83.6" y="83.9" transform="rotate(-90 83.6 83.9)">6</text>
<text x="88.6" y="83.9" transform="rotate(-90 88.6 83.9)">8</text>
<text x="187.1" y="83.9" transform="rotate(-90 187.1 83.9)">1</text>
<text x="194.7" y="83.9" transform="rotate(-90 194.7 83.9)">4</text>
<text x="199.8" y="83.9" transform="rotate(-90 199.8 83.9)">6</text>
<text x="204.9" y="83.9" transform="rotate(-90 204.9 83.9)">8</text>
<text x="111.1" y="90.6">1</text>
<text x="111.1" y="95.6">2</text>
<text x="111.1" y="93.1">3</text>
<text x="227.3" y="90.6">1</text>
<text x="227.3" y="95.6">2</text>
<text x="227.3" y="93.1">3</text>
<text x="70.9" y="99.7" transform="rotate(-90 70.9 99.7)">16</text>
<text x="78.5" y="99.7" transform="rotate(-90 78.5 99.7)">13</text>
<text x="83.6" y="99.7" transform="rotate(-90 83.6 99.7)">11</text>
<text x="88.6" y="99.1" transform="rotate(-90 88.6 99.1)">9</text>
<text x="187.1" y="99.7" transform="rotate(-90 187.1 99.7)">16</text>
<text x="194.7" y="99.7" transform="rotate(-90 194.7 99.7)">13</text>
<text x="199.8" y="99.7" transform="rotate(-90 199.8 99.7)">11</text>
<text x="204.9" y="99.1" transform="rotate(-90 204.9 99.1)">9</text>
<text x="56.9" y="106.1" transform="rotate(-90 56.9 106.1)">3</text>
<text x="173.1" y="106.1" transform="rotate(-90 173.1 106.1)">3</text>
<text x="51.7" y="109">2</text>
<text x="56.9" y="113.7" transform="rotate(-90 56.9 113.7)">1</text>
<text x="167.9" y="109">2</text>
<text x="173.1" y="113.7" transform="rotate(-90 173.1 113.7)">1</text>
<text x="70.9" y="137.2" transform="rotate(-90 70.9 137.2)">1</text>
<text x="78.5" y="137.2" transform="rotate(-90 78.5 137.2)">4</text>
<text x="83.6" y="137.2" transform="rotate(-90 83.6 137.2)">6</text>
<text x="88.6" y="137.2" transform="rotate(-90 88.6 137.2)">8</text>
<text x="111.1" y="143.9">1</text>
<text x="111.1" y="149">2</text>
<text x="111.1" y="146.4">3</text>
<text x="70.9" y="153.1" transform="rotate(-90 70.9 153.1)">16</text>
<text x="78.5" y="153.1" transform="rotate(-90 78.5 153.1)">13</text>
<text x="83.6" y="153.1" transform="rotate(-90 83.6 153.1)">11</text>
<text x="88.6" y="152.5" transform="rotate(-90 88.6 152.5)">9</text>
<text x="56.9" y="159.5" transform="rotate(-90 56.9 159.5)">3</text>
<text x="51.7" y="162.3">2</text>
<text x="56.9" y="167.1" transform="rotate(-90 56.9 167.1)">1</text>
</g>
<g font-size="1.8" fill="#725600">
<text x="23" y="37.7">LED1</text>
<text x="139.2" y="37.7">LED4</text>
<text x="23.8" y="56.1">CH1</text>
<text x="140" y="56.1">CH4</text>
<text x="23" y="91.7">LED2</text>
<text x="139.2" y="91.7">LED5</text>
<text x="23.8" y="110.1">CH2</text>
<text x="140" y="110.1">CH5</text>
<text x="23" y="145">LED3</text>
<text x="23.8" y="163.4">CH3</text>
</g>
<g font-size="1.8" fill="#0f0f0f">
<text x="29.8" y="36.6">LED1</text>
<text x="146" y="36.6">LED4</text>
<text x="29.8" y="55">CH1</text>
<text x="146" y="55">CH4</text>
<text x="29.8" y="90.5">LED2</text>
<text x="146" y="90.5">LED5</text>
<text x="29.8" y="109">CH2</text>
<text x="146" y="109">CH5</text>
<text x="29.8" y="143.9">LED3</text>
<text x="29.8" y="162.3">CH3</text>
</g>
<g font-size="1.8" fill="#0000c2">
<text x="67.7" y="63.3">CH1</text>
<text x="70.2" y="65.4">not</text>
<text x="72.7" y="63.3">can</text>
<text x="74.4" y="65.4">installing</text>
<text x="77.3" y="63.3">be</text>
<text x="80.7" y="63.3">used</text>
<text x="84.5" y="65.4">a</text>
<text x="86.3" y="63.3">as</text>
<text x="86.8" y="65.4">wire</text>
<text x="89.6" y="63.3">an</text>
<text x="91.8" y="65.4">across</text>
<text x="93.1" y="63.3">input</text>
<text x="99" y="63.3">by</text>
<text x="68.6" y="67.4">JP1/JP2,</text>
<text x="78.6" y="67.4">add</text>
<text x="83.2" y="67.4">wire</text>
<text x="88.2" y="67.4">across</text>
<text x="95.6" y="67.4">JP3.</text>
</g>
</svg>
